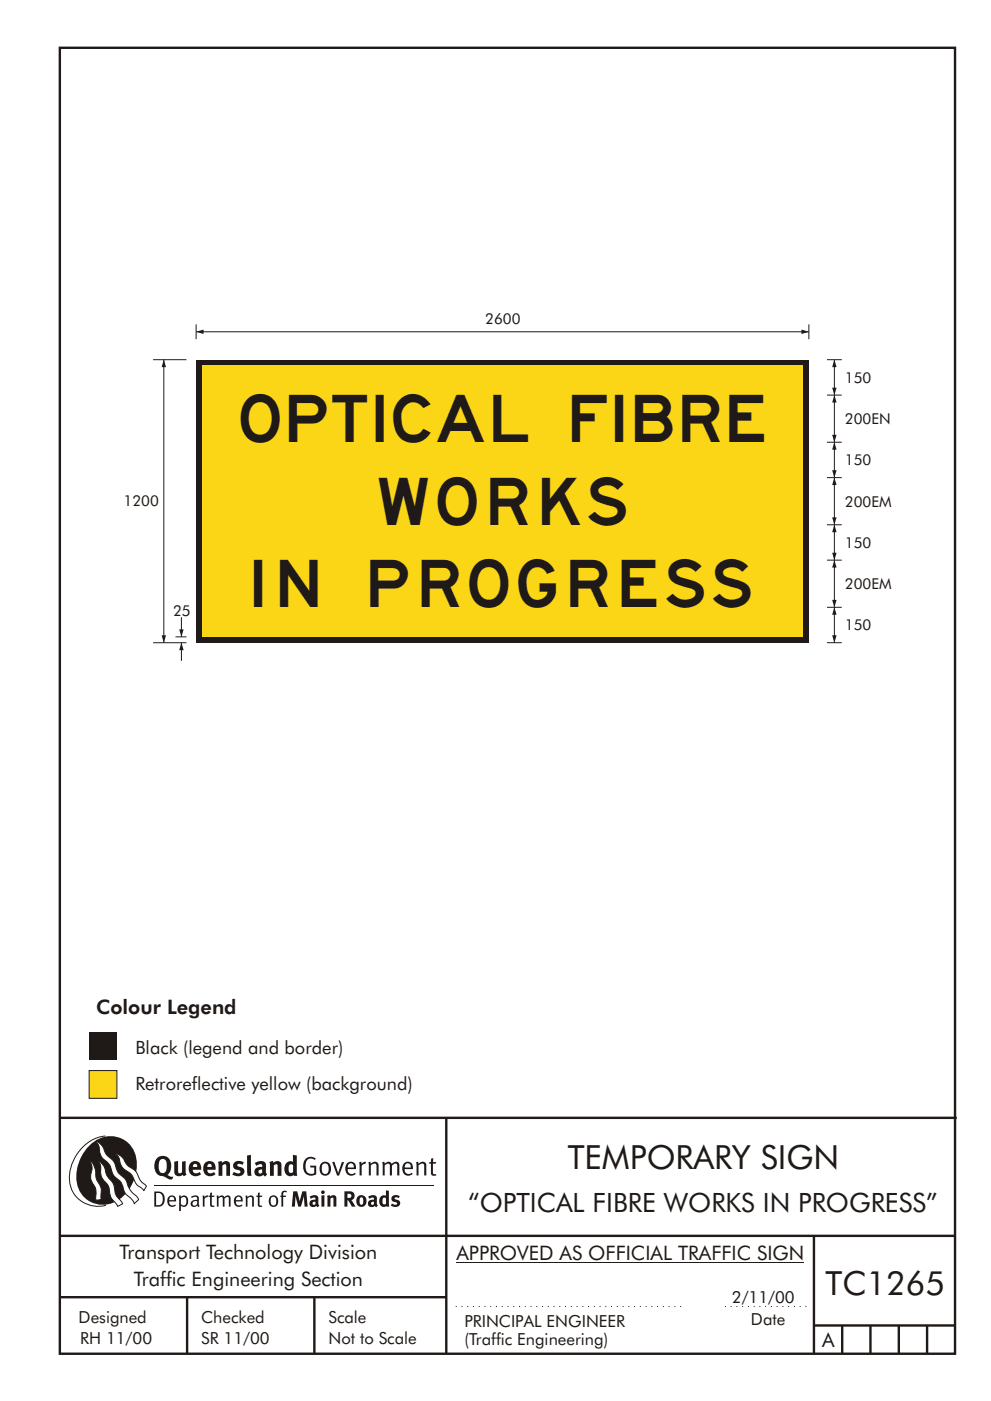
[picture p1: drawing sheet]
<svg xmlns="http://www.w3.org/2000/svg" width="210mm" height="297mm" viewBox="0 0 210 297" stroke-linecap="round" stroke-linejoin="round" font-family="sans-serif">
<g fill="none" stroke="#1f1a17" stroke-width=".51">
<path d="M12.7 10.1h189.9v276.9h-189.9zM12.7 237h190.3M94.7 236.9v50.1M12.7 262h190M12.7 275h82M39.7 275v12M66.7 275v12M172.7 262v25M172.7 281h30M178.7 281v6M184.7 281v6M190.7 281v6"/>
<path d="M196.7 281v6"/>
</g>
<path d="M96.7 277h48.7" fill="none" stroke="#1f1a17" stroke-width=".21" stroke-dasharray=".2 1" stroke-linecap="butt"/>
<path d="M96.9 267.7h73.6" fill="none" stroke="#1f1a17" stroke-width=".21"/>
<path d="M18.9 227h5.9v5.9h-5.9z" fill-rule="evenodd" fill="#fad617" stroke="#1f1a17" stroke-width=".21"/>
<g fill="#1f1a17">
<path d="M18.9 218.9h5.9v5.9h-5.9z"/>
<path d="M64.9 245.6a1.61 1.61 0 0 1 2.1 .1l-.2 .2a1.17 1.17 0 0 0-1.4-.1 1.17 1.17 0 0 0-.6 1.2 1.42 1.42 0 0 0 1.2 1.9l.7-.2v-1.2h-.8l-.1-.4h1.3v1.9a1.82 1.82 0 0 1-2.2-.1 1.82 1.82 0 0 1-.6-2.1l.2-.7z" fill-rule="evenodd"/>
<path d="M68.2 246.6a1.77 1.77 0 0 0 .4 2.6 1.39 1.39 0 0 0 1.4-.5 1.39 1.39 0 0 0 .2-1.5 1.19 1.19 0 0 0-2-.6zM68.5 246.8a.83 .83 0 0 1 1 .1 .83 .83 0 0 1 .2 1 .75 .75 0 0 1-.6 1 .75 .75 0 0 1-.8-.8v-.9z" fill-rule="evenodd"/>
<path d="M70.5 246.4l.4-.1 .8 2.4 .8-2.3h.5l-1.1 2.8h-.4z" fill-rule="evenodd"/>
<path d="M73.6 246.7a1.74 1.74 0 0 0 .5 2.5h.9l.5-.3-.2-.3a.89 .89 0 0 1-1.1 .2 .89 .89 0 0 1-.4-.9h1.7a1.15 1.15 0 0 0-.4-1.4 1.15 1.15 0 0 0-1.5 .2zM74 246.9a.67 .67 0 0 1 .8-.1 .67 .67 0 0 1 .3 .7h-1.3z" fill-rule="evenodd"/>
<path d="M76.2 246.4l.4-.1 .1 .5 .5-.4 .5-.1-.2 .5a.61 .61 0 0 0-.8 .6v1.8h-.4z" fill-rule="evenodd"/>
<path d="M78.1 246.4l.5-.1 .1 .5a.89 .89 0 0 1 .9-.5 .89 .89 0 0 1 .7 .8v2.1h-.4v-2.1l-.1-.3-.3-.1-.8 .4v2.1h-.4z" fill-rule="evenodd"/>
<path d="M81.1 246.4l.4-.1 .1 .4a.83 .83 0 0 1 .8-.4 .83 .83 0 0 1 .7 .5 .86 .86 0 0 1 .9-.5 .86 .86 0 0 1 .7 .8v2.1h-.4l-.1-2.3a.5 .5 0 0 0-.8 0l-.2 .2v2.1h-.5v-2.2l-.4-.3-.7 .4v2.1h-.4z" fill-rule="evenodd"/>
<path d="M85.7 246.7a1.74 1.74 0 0 0 .5 2.5h.9l.5-.3-.2-.3a.89 .89 0 0 1-1.1 .2 .89 .89 0 0 1-.4-.9h1.7a1.15 1.15 0 0 0-.5-1.4 1.15 1.15 0 0 0-1.4 .2zM86 246.9a.67 .67 0 0 1 .9-.1 .67 .67 0 0 1 .3 .7h-1.3z" fill-rule="evenodd"/>
<path d="M88.3 246.4l.4-.1 .1 .5a.89 .89 0 0 1 .9-.5 .89 .89 0 0 1 .7 .8v2.1h-.4v-2.1l-.1-.3-.3-.1-.8 .4v2.1h-.4z" fill-rule="evenodd"/>
<path d="M91.5 245.7l.4-.2v.9h.7l-.2 .3h-.5v2.1l.1 .1h.5l.1 .3a.71 .71 0 0 1-1.2-.5v-2h-.3v-.3h.3z" fill-rule="evenodd"/>
<path d="M37 246.3l.8-.2v2a.46 .46 0 0 0 .2 .7 .46 .46 0 0 0 .6-.3v-2.2l.8-.1v2.3l.2 .6-.6 .3-.2-.3a1.03 1.03 0 0 1-1.2 .2 1.03 1.03 0 0 1-.6-1z" fill-rule="evenodd"/>
<path d="M40.4 246.6a1.64 1.64 0 0 0 0 2.3 1.64 1.64 0 0 0 2.3 .1l-.4-.5a.78 .78 0 0 1-.9 .3 .78 .78 0 0 1-.5-.8h1.8a1.37 1.37 0 0 0-.6-1.6 1.37 1.37 0 0 0-1.7 .2zM41 246.9a.48 .48 0 0 1 .7-.1 .48 .48 0 0 1 .2 .6h-1z" fill-rule="evenodd"/>
<path d="M43.5 246.6a1.65 1.65 0 0 0-.2 2 1.65 1.65 0 0 0 1.9 .7l.5-.3-.3-.5a.78 .78 0 0 1-.9 .3 .78 .78 0 0 1-.5-.8h1.8a1.37 1.37 0 0 0-.6-1.6 1.37 1.37 0 0 0-1.7 .2zM44.1 246.9a.48 .48 0 0 1 .6-.1 .48 .48 0 0 1 .2 .6h-.9z" fill-rule="evenodd"/>
<path d="M46.3 246.4l.7-.3 .1 .4a.95 .95 0 0 1 1-.3 .95 .95 0 0 1 .7 .9v2.2h-.8v-2.3l-.3-.2-.5 .3v2.2h-.8z" fill-rule="evenodd"/>
<path d="M49.7 246.5a1.73 1.73 0 0 1 2-.1l-.2 .6-.6-.2a.42 .42 0 0 0-.6 .3l.2 .2a1.23 1.23 0 0 1 1.4 1 1.47 1.47 0 0 1-2.3 .9l-.3-.1 .3-.6 .7 .3a.47 .47 0 0 0 .7-.3 .87 .87 0 0 0-1-.6l-.4-.2-.1-.4z" fill-rule="evenodd"/>
<path d="M54.1 246.6l.3 .6 .3-.2a.62 .62 0 0 1 .9 0v.4a1.21 1.21 0 0 0-1.3 .3 1.21 1.21 0 0 0-.2 1.4 1.19 1.19 0 0 0 1.7 0l.5 .3 .4-.4-.3-.4v-1.3a.96 .96 0 0 0-1.3-1.1zM55 248.1l.6-.1v.6a.43 .43 0 0 1-.6 .1 .43 .43 0 0 1 0-.6z" fill-rule="evenodd"/>
<path d="M57.2 246.4l.7-.3 .1 .4a.95 .95 0 0 1 1-.3 .95 .95 0 0 1 .7 .9v2.2h-.8v-2.3l-.3-.2-.5 .3v2.2h-.8z" fill-rule="evenodd"/>
<path d="M62.2 244.8v1.6a1.29 1.29 0 0 0-1.4 .1 1.29 1.29 0 0 0-.5 1.3 1.24 1.24 0 0 0 .5 1.4 1.24 1.24 0 0 0 1.5-.1l.1 .2h.7l-.1-4.3zM61.5 246.9h.4l.3 .1v1.5l-.3 .2a.48 .48 0 0 1-.6-.5 1.52 1.52 0 0 1 .2-1.3z" fill-rule="evenodd"/>
<path d="M52.4 245l.8-.2 .2 4.5h-.8l-.1-.2z" fill-rule="evenodd"/>
</g>
<path d="M22.4 240.9a9 9 0 0 0-7.4 10.8 6.2 6.2 0 0 0 7.5 3.9M32.7 251.4h59.4" fill="none" stroke="#1f1a17" stroke-width=".21"/>
<path d="M19.1 242.7a5.7 5.7 0 0 1 6.5-1.4 5.7 5.7 0 0 1 3.4 5.7 8.6 8.6 0 0 1-6.2 8.4 5.7 5.7 0 0 1-6.5-7.1 9.9 9.9 0 0 1 2.8-5.6z" fill-rule="evenodd" fill="#1f1a17"/>
<path d="M24.4 244.6a3.1 3.1 0 0 1 2.3 2.1l.8 .8a3.2 3.2 0 0 1 2 2.3l.4 .7 1.2 1-.6 .9-.2-.3a3.5 3.5 0 0 1-1.9-2 3.8 3.8 0 0 0-2.1-2.2 3.5 3.5 0 0 1-1-2.3zM20.4 242a3.4 3.4 0 0 1 1.9 2.4l.7 .9a3.3 3.3 0 0 1 1.7 2.5 4.4 4.4 0 0 0 1.7 2l.3 .3a6.1 6.1 0 0 0 2.5 3.7l.2 .5-.9 .9a6.1 6.1 0 0 0-1.9-2.2l-.4-.7a3.6 3.6 0 0 0-1.9-2.8l-.6-1.1a3.6 3.6 0 0 0-1.9-2.8 3.7 3.7 0 0 1-.8-2.4zM21 246.2a3.4 3.4 0 0 1 1.5 2.7l.6 .9a3.8 3.8 0 0 1 1.4 3.1l.3 .8 1.2 1.5-1 .6-.5-.8a3.2 3.2 0 0 1-1.3-2.8 4.3 4.3 0 0 0-1.4-2.2 4.7 4.7 0 0 1-.5-2.9zM19.2 246.1a5.1 5.1 0 0 1 1.2 3.7l.3 .7a3.1 3.1 0 0 1 .7 3l.1 .8-1.1 .2-.1-.8a3.5 3.5 0 0 0-.9-3.2 3.6 3.6 0 0 1 .1-2.6z" fill-rule="evenodd" fill="#fff" stroke="#1f1a17" stroke-width=".21"/>
<g fill="#1f1a17">
<path d="M33.4 245.5a2.51 2.51 0 0 0 .4 3.7l.8 .2a2.78 2.78 0 0 0 2 .6l.2-.5h-.6l-.7-.4a2.56 2.56 0 0 0 0-3.8 1.83 1.83 0 0 0-2.1 .2zM34 245.9a.87 .87 0 0 1 1 0 .87 .87 0 0 1 .4 .9v.4a1.17 1.17 0 0 1-.9 1.5h-.3a2.38 2.38 0 0 1-.2-2.8z" fill-rule="evenodd"/>
<path d="M33.1 252.9v2.6a1.12 1.12 0 0 0 1.2-.3 1.12 1.12 0 0 0 .2-1.1l-.1-.6-.3-.4zM32.7 252.6h1.1a1.67 1.67 0 0 1 1.2 1.7 1.67 1.67 0 0 1-1.3 1.5h-1zM36.1 253.9l-.2 .6h1.1a.55 .55 0 0 0-.3-.7 .55 .55 0 0 0-.6 .1zM35.8 253.8a.95 .95 0 0 1 1.2-.2 .95 .95 0 0 1 .4 1.1h-1.5a.72 .72 0 0 0 .4 .8 .72 .72 0 0 0 .9-.1l.1 .2a1.15 1.15 0 0 1-1.5 0 1.15 1.15 0 0 1-.2-1.5zM38.4 254.1v1.2a.7 .7 0 0 0 .9 .1 .7 .7 0 0 0 .2-.9 .61 .61 0 0 0-.4-.7 .61 .61 0 0 0-.7 .3zM38 253.5l.3-.1 .1 .4a.95 .95 0 0 1 1.2-.1 .95 .95 0 0 1 .3 1.1 .92 .92 0 0 1-.5 1 .92 .92 0 0 1-1-.2v1.1l-.4 .1zM40.9 254.9a.5 .5 0 0 0 .2 .7 .5 .5 0 0 0 .7-.3v-.7zM40.5 253.8a1 1 0 0 1 1.7 .2v1.4l.2 .3-.2 .2-.3-.3a.78 .78 0 0 1-1.4-.1 .78 .78 0 0 1 .8-1.1h.5a.58 .58 0 0 0-.3-.7 .58 .58 0 0 0-.7 .3zM43 253.5l.3-.1 .1 .4 .3-.3h.5l-.2 .3a.52 .52 0 0 0-.6 .6v1.4h-.4zM44.6 252.9l.4-.1-.1 .7h.6l-.1 .3h-.5v1.5a.35 .35 0 0 0 .6 .3v.2a.57 .57 0 0 1-.6 .1 .57 .57 0 0 1-.3-.5v-1.6h-.3v-.3h.3zM45.9 253.5l.4-.1 .1 .4 .2-.2a.64 .64 0 0 1 1 .2 .7 .7 0 0 1 .8-.4 .7 .7 0 0 1 .5 .7v1.7h-.4v-1.7l-.2-.3-.7 .3v1.7h-.3v-1.6a.38 .38 0 0 0-.3-.5 .38 .38 0 0 0-.5 .3l-.1 .1v1.7h-.4zM50.2 253.9l-.2 .6h1.1a.55 .55 0 0 0-.2-.7 .55 .55 0 0 0-.7 .1zM49.9 253.8a.95 .95 0 0 1 1.2-.2 .95 .95 0 0 1 .4 1.1h-1.5a.72 .72 0 0 0 .4 .8 .72 .72 0 0 0 .9-.1l.1 .2a1.15 1.15 0 0 1-1.5 0 1.15 1.15 0 0 1-.2-1.5zM52.1 253.5l.3-.1 .1 .4a.72 .72 0 0 1 .8-.4 .72 .72 0 0 1 .6 .7v1.7h-.4v-1.5a.45 .45 0 0 0-.3-.6 .45 .45 0 0 0-.5 .3l-.2 .1v1.7h-.3zM54.7 252.9l.4-.1v.7h.6l-.1 .3h-.5v1.5a.35 .35 0 0 0 .5 .3v.2a.57 .57 0 0 1-.6 .1 .57 .57 0 0 1-.3-.5v-1.6h-.3v-.3h.3zM57.6 253.9l-.2 .7a.65 .65 0 0 0 .3 .9 .65 .65 0 0 0 .8-.3l.1-.1a.93 .93 0 0 0-.7-1.4zM57.3 253.8a1.12 1.12 0 0 1 1.4 0 1.12 1.12 0 0 1 .2 1.4 1.01 1.01 0 0 1-1.2 .7 1.01 1.01 0 0 1-.7-1.2zM59.9 252.6l.5-.2 .5 .2-.2 .2-.3-.1-.3 .2v.6h.6l-.1 .3h-.5v2h-.4v-2h-.2v-.3h.2zM62.2 252.6l-.3 3.2h.7l.1-2.2 .6 2.2h.5l.7-2.2 .1 2.2h.7l-.3-3.2h-.9l-.5 2.1-.5-2.1zM65.7 253.7l.3 .5a.51 .51 0 0 1 .5-.3 .51 .51 0 0 1 .4 .4v.1a.88 .88 0 0 0-1.1 .3 .88 .88 0 0 0 .2 1.1 .9 .9 0 0 0 1.1-.1l.3 .3 .4-.4-.3-.3v-1.1a.87 .87 0 0 0-.4-.8 .87 .87 0 0 0-1 .1zM66.4 254.9l.5-.1v.5l-.1 .1h-.3l-.2-.1zM68.2 253.5v2.3h.6v-2.4zM68.1 252.8a.4 .4 0 0 0 .8 0 .4 .4 0 0 0-.8 0zM69.4 253.5l.1 2.3h.6v-1.7a.33 .33 0 0 1 .4-.2 .33 .33 0 0 1 .2 .4v1.5h.7v-1.7a.75 .75 0 0 0-.6-.7 .75 .75 0 0 0-.8 .3v-.3zM73.1 252.6v3.2h.6v-1.3l.3 .2 .7 1.1h.7l-.9-1.4a.94 .94 0 0 0 .7-1 .94 .94 0 0 0-.9-.8zM73.7 253.1a.51 .51 0 0 1 .7 .1 .51 .51 0 0 1-.1 .8h-.6zM75.9 253.7a1.19 1.19 0 0 0-.1 1.8 1.19 1.19 0 0 0 1.7-.1 1.19 1.19 0 0 0 0-1.6 1.19 1.19 0 0 0-1.6-.1zM76.5 253.9h.2a.99 .99 0 0 1 0 1.5 1.06 1.06 0 0 1-.2-1.5zM78.1 253.7l.3 .5a.51 .51 0 0 1 .5-.3 .51 .51 0 0 1 .4 .4v.1a.88 .88 0 0 0-1.1 .3 .88 .88 0 0 0 .2 1.1 .9 .9 0 0 0 1.1-.1l.3 .3 .4-.4-.2-.3v-1.1a.87 .87 0 0 0-.5-.8 .87 .87 0 0 0-1 .1zM78.9 254.9l.4-.1v.5l-.1 .1h-.3l-.2-.1zM81.9 252.4v1.2a1.2 1.2 0 0 0-1.4 .5 1.2 1.2 0 0 0 .2 1.5l.5 .3 .8-.2v.1h.6l-.1-3.3zM81.4 254l.5 .1-.1 1.2a.46 .46 0 0 1-.5 0 .46 .46 0 0 1-.2-.6zM83.3 253.6a.79 .79 0 0 0-.2 1 .79 .79 0 0 0 1 .3 .33 .33 0 0 1 0 .5 .33 .33 0 0 1-.5 0l-.5-.2-.2 .4a1.15 1.15 0 0 0 1.2 .3 1.15 1.15 0 0 0 .8-1 1.49 1.49 0 0 0-1.2-.7 .4 .4 0 0 1 .3-.4 .4 .4 0 0 1 .4 .1l.2 .1 .2-.4a1.47 1.47 0 0 0-1.5 0z" fill-rule="evenodd"/>
</g>
<path d="M153.8 277h17.4" fill="none" stroke="#1f1a17" stroke-width=".21" stroke-dasharray=".2 1" stroke-linecap="butt"/>
<path d="M41.6 76.3h130v60h-130z" fill="#1f1a17"/>
<path d="M42.9 77.5h127.5v57.5h-127.5z" fill="#fad617"/>
<path d="M41.6 68.8v3.1M41.6 70.3h130" fill="none" stroke="#1f1a17" stroke-width=".21"/>
<g fill="#1f1a17">
<path d="M170 69.9l1.6 .4-1.6 .5 1.6-.5-1.6 .5z" fill-rule="evenodd"/>
<path d="M41.6 70.3l1.6-.4v.9z" fill-rule="evenodd"/>
</g>
<path d="M171.6 68.8v3.1M175.5 128.8h3.1M177 128.8v7.5" fill="none" stroke="#1f1a17" stroke-width=".21"/>
<g fill="#1f1a17">
<path d="M176.6 134.7h.9l-.5 1.6z" fill-rule="evenodd"/>
<path d="M177 128.7l.5 1.6h-.9z" fill-rule="evenodd"/>
</g>
<path d="M177 118.8v10" fill="none" stroke="#1f1a17" stroke-width=".21"/>
<g fill="#1f1a17">
<path d="M176.6 127.2h.9l-.5 1.6z" fill-rule="evenodd"/>
<path d="M177 118.7l.5 1.6h-.9z" fill-rule="evenodd"/>
</g>
<path d="M177 83.8v10M175.5 118.8h3.1" fill="none" stroke="#1f1a17" stroke-width=".21"/>
<g fill="#1f1a17">
<path d="M176.6 92.2h.9l-.5 1.6z" fill-rule="evenodd"/>
<path d="M177 83.7l.5 1.6h-.9z" fill-rule="evenodd"/>
</g>
<path d="M175.5 76.3h3.1M177 76.3v7.5M175.5 93.8h3.1M175.5 136.3h3.1" fill="none" stroke="#1f1a17" stroke-width=".21"/>
<g fill="#1f1a17">
<path d="M176.6 82.2h.9l-.5 1.6z" fill-rule="evenodd"/>
<path d="M177 76.2l.5 1.6h-.9z" fill-rule="evenodd"/>
</g>
<path d="M34.8 76.3v60M175.5 83.8h3.1M32.5 136.3h7.1M37.2 135h2.4" fill="none" stroke="#1f1a17" stroke-width=".21"/>
<g fill="#1f1a17">
<path d="M34.3 134.7h.9l-.4 1.6z" fill-rule="evenodd"/>
<path d="M34.8 76.2l.4 1.6h-.9z" fill-rule="evenodd"/>
</g>
<path d="M38.5 136.3v3.8" fill="none" stroke="#1f1a17" stroke-width=".21"/>
<path d="M38.5 136.2l.5 1.6h-1z" fill-rule="evenodd" fill="#1f1a17"/>
<path d="M38.5 130.9v4.1" fill="none" stroke="#1f1a17" stroke-width=".21"/>
<path d="M38 133.4h1l-.5 1.6z" fill-rule="evenodd" fill="#1f1a17"/>
<path d="M175.5 111.3h3.1M177 111.3v7.5" fill="none" stroke="#1f1a17" stroke-width=".21"/>
<g fill="#1f1a17">
<path d="M176.6 117.2h.9l-.5 1.6z" fill-rule="evenodd"/>
<path d="M177 111.2l.5 1.6h-.9z" fill-rule="evenodd"/>
</g>
<path d="M177 101.3v10" fill="none" stroke="#1f1a17" stroke-width=".21"/>
<g fill="#1f1a17">
<path d="M176.6 109.7h.9l-.5 1.6z" fill-rule="evenodd"/>
<path d="M177 101.2l.5 1.6h-.9z" fill-rule="evenodd"/>
</g>
<path d="M177 93.8v7.5M175.5 101.3h3.1" fill="none" stroke="#1f1a17" stroke-width=".21"/>
<g fill="#1f1a17">
<path d="M176.6 99.7h.9l-.5 1.6z" fill-rule="evenodd"/>
<path d="M177 93.7l.5 1.6h-.9z" fill-rule="evenodd"/>
</g>
<path d="M32.5 76.3h7.1" fill="none" stroke="#1f1a17" stroke-width=".21"/>
<g font-size="10" fill="#1f1a17">
<text x="51.1" y="93.8">OPTICAL</text>
<text x="121.4" y="93.8">FIBRE</text>
<text x="80.4" y="111.3">WORKS</text>
<text x="53.9" y="128.8">IN</text>
<text x="78.6" y="128.8">PROGRESS</text>
</g>
<g font-size="7.1" fill="#1f1a17">
<text x="120.5" y="247.8">TEMPORARY SIGN</text>
<text x="175.2" y="274.7">TC1265</text>
</g>
<text font-size="5.6" fill="#1f1a17" x="99.3" y="256.9">“OPTICAL FIBRE WORKS IN PROGRESS”</text>
<g font-size="4.2" fill="#1f1a17">
<text x="20.4" y="214.9">Colour Legend</text>
<text x="25.4" y="267">Transport Technology Division</text>
<text x="96.9" y="267.2">APPROVED AS OFFICIAL TRAFFIC SIGN</text>
<text x="28.4" y="272.6">Traffic Engineering Section</text>
<text x="174.4" y="285.6">A</text>
</g>
<g font-size="3.9" fill="#1f1a17">
<text x="28.7" y="223.6">Black (legend and border)</text>
<text x="28.7" y="231.1">Retroreflective yellow (background)</text>
</g>
<g font-size="3.5" fill="#1f1a17">
<text x="16.7" y="280.5">Designed</text>
<text x="42.7" y="280.5">Checked</text>
<text x="69.7" y="280.5">Scale</text>
<text x="98.5" y="281.4">PRINCIPAL ENGINEER</text>
<text x="155.3" y="276.2">2/11/00</text>
<text x="159.3" y="281">Date</text>
<text x="17" y="284.9">RH 11/00</text>
<text x="42.7" y="284.9">SR 11/00</text>
<text x="69.7" y="285">Not to Scale</text>
<text x="98.5" y="285.1">(Traffic Engineering)</text>
</g>
<g font-size="3.2" fill="#1f1a17">
<text x="102.9" y="68.6">2600</text>
<text x="179.3" y="81.1">150</text>
<text x="179.3" y="89.9">200EN</text>
<text x="179.3" y="98.6">150</text>
<text x="26.2" y="107.4">1200</text>
<text x="179.3" y="107.4">200EM</text>
<text x="179.3" y="116.1">150</text>
<text x="179.3" y="124.9">200EM</text>
<text x="36.7" y="130.5">25</text>
<text x="179.3" y="133.6">150</text>
</g>
</svg>
